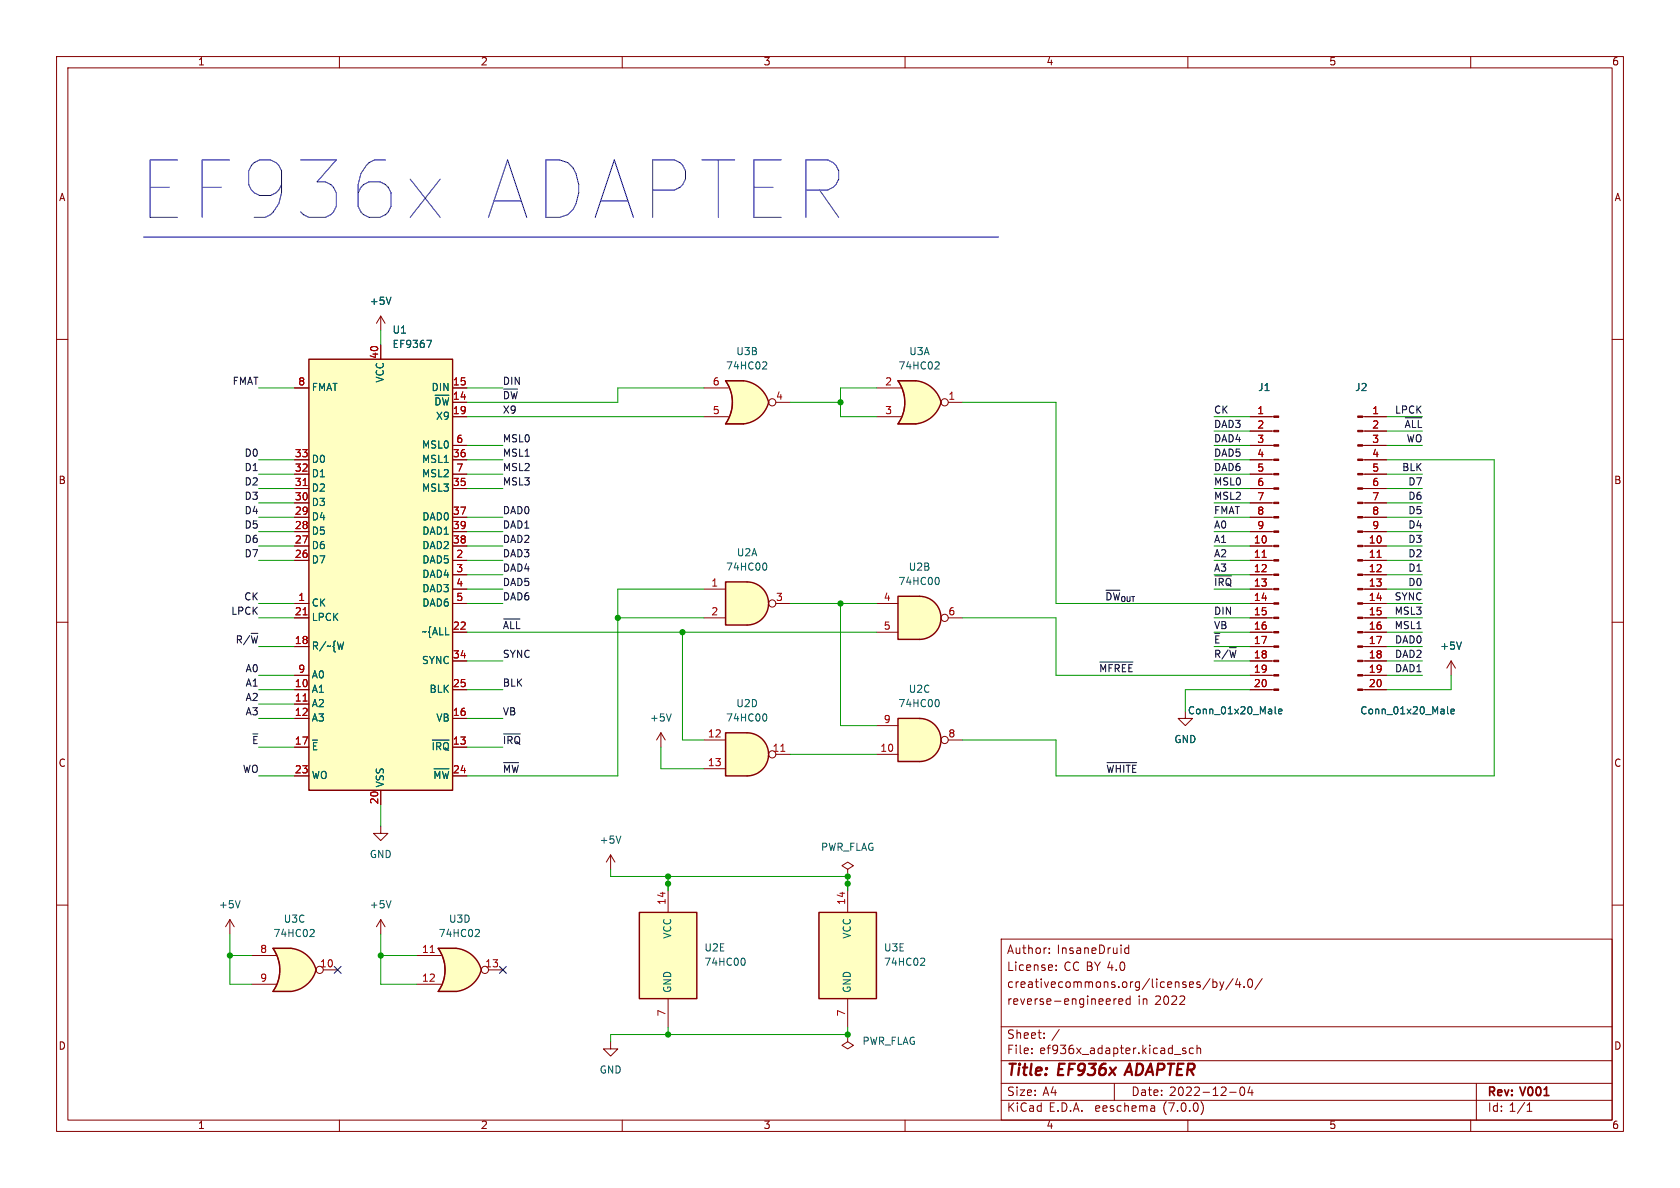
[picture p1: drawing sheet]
<svg xmlns="http://www.w3.org/2000/svg" width="297mm" height="210mm" viewBox="0 0 297 210" stroke-linecap="round" stroke-linejoin="round" font-family="sans-serif">
<g fill="none" stroke="#840000" stroke-width=".18">
<path d="M10 10h277v190h-277zM12 12h273v186h-273zM60 10v2M110 10v2M160 10v2M210 10v2M260 10v2M10 60h2M285 60h2M240.9 78.7h4.2M240.9 76.2h4.2M240.9 73.7h4.2"/>
<path d="M240.9 99.1h4.2M240.9 96.5h4.2M240.9 94h4.2M240.9 91.4h4.2M240.9 88.9h4.2M240.9 86.4h4.2M240.9 83.8h4.2M240.9 81.3h4.2M10 110h2M240.9 119.4h4.2M240.9 116.8h4.2M240.9 114.3h4.2"/>
<path d="M240.9 111.8h4.2M240.9 109.2h4.2M240.9 106.7h4.2M240.9 104.1h4.2M240.9 101.6h4.2M285 110h2M209.5 125.7v1.3h1.3l-1.3 1.3-1.2-1.3h1.2M240.9 121.9h4.2M10 160h2M107.9 151.1l-.7 1.3M107.9 151.1v2.6M107.9 151.1l.8 1.3"/>
<path d="M149.9 153.7l1-.7-1-.6-1.1 .6 1.1 .7v1.2M149.9 154.9h.1M285 160h2M67.3 162.6l-.8 1.2M67.3 162.6v2.5M67.3 162.6l.8 1.2M177 166h108v32h-108zM185.5 168.4v.2M185.5 167.6v.2M186.7 171.4v.2M186.7 170.6v.2M196.9 176.6v1"/>
<path d="M197.4 176.6h-.3l-.2 .2M197.8 177.1l.7-.2-.1-.3h-.4l-.2 .2 .1 .7h.5M199.5 167.1v1.5M199.5 167.6h-.4l-.3 .2v.5l.2 .2h.5M199.8 176.6h-.4l-.3 .2v.5l.1 .2h.6M199.8 176.1v1.5M213.9 173l-1.3 1.9M214.4 173.1v1.5M214.4 173.6h.5l.2 .2v.5l-.1 .2h-.6M215.6 173.6l.4 1M216 174.6l-.1 .3-.3 .2M216.4 173.6l-.4 1"/>
<path d="M218 173l-1.3 1.9M218.8 173l-.4 1.1h1M219.1 173.6v1M219.9 174.4v.2M220.7 173.2l.2-.1a.81 .81 0 0 1 .6 .6 .81 .81 0 0 1-.3 .8l-.1 .1a.81 .81 0 0 1-.4-1.4zM223.1 173l-1.2 1.9M60 198v2M107.9 184.2v1.2h1.3l-1.3 1.3-1.2-1.3h1.2M110 198v2M160 198v2M177 194.5h108M177 191.5h108"/>
<path d="M177 187.5h108M177 181.5h108M182.4 186.1v.2M182.4 185.3v.2M184.6 183.4v.2M184.6 182.6v.2M197 191.5v3M203.9 195.5l.2 .2v.8M204.1 196.4l-.5 .1M204.1 195.8l-.5 .1M207.6 186.4h1.2M209.6 185.3h-.3l-.3 .2 .1 .2 .5 .1v.4h-.6"/>
<path d="M210 198v2M211 185.3h-.5l-.2 .2v.5l.1 .2h.6M211.6 185.4l.2-.1h.4l.1 1M211.6 184.8v1.5M212.4 194.8a1.74 1.74 0 0 1-.1 2.2M217.4 193.1h1.1M219.4 192.2h.1a.81 .81 0 0 1 .6 .6 .81 .81 0 0 1-.3 .8l-.1 .1a.81 .81 0 0 1-.6-.7 .81 .81 0 0 1 .3-.8zM221 192.1l-.4 1.1h.9M221.3 192.7v1M260 198v2M261 191.5v6.5M270 196.5h.8"/>
<path d="M270 195.4l.4-.4v1.5"/>
</g>
<path d="M199.7 188l-.9 2" fill="none" stroke="#840000" stroke-width=".4"/>
<path d="M255.9 124.9v1.1l.2 .2M256.5 125.8l.6-.1v-.3h-.4l-.2 .1 .1 .6h.5M69.1 159.2l-.4 1.3M109.8 147.8l-.5 1.3" fill="none" stroke="#006464" stroke-width=".18"/>
<g fill="#840000" stroke="#840000" stroke-width=".18">
<path d="M240 121.8h.9v.2h-.9z"/>
<path d="M240 119.3h.9v.2h-.9z"/>
<path d="M240 116.7h.9v.3h-.9z"/>
<path d="M240 114.2h.9v.2h-.9z"/>
<path d="M240 111.6h.9v.3h-.9z"/>
<path d="M240 109.1h.9v.2h-.9z"/>
<path d="M240 106.6h.9v.2h-.9z"/>
<path d="M240 104h.9v.3h-.9z"/>
<path d="M240 101.5h.9v.2h-.9z"/>
<path d="M240 98.9h.9v.3h-.9z"/>
<path d="M240 96.4h.9v.2h-.9z"/>
<path d="M240 93.9h.9v.2h-.9z"/>
<path d="M240 91.3h.9v.3h-.9z"/>
<path d="M240 88.8h.9v.2h-.9z"/>
<path d="M240 86.2h.9v.3h-.9z"/>
<path d="M240 83.7h.9v.2h-.9z"/>
<path d="M240 81.2h.9v.2h-.9z"/>
<path d="M240 78.6h.9v.3h-.9z"/>
<path d="M240 76.1h.9v.2h-.9z"/>
<path d="M240 73.5h.9v.3h-.9z"/>
</g>
<path d="M243.4 98.5h.8" fill="none" stroke="#a90000" stroke-width=".18"/>
<path d="M80.1 170.1l5 1.4a5.2 5.2 0 0 1-4.4 3.8z" fill="#ffffc2" stroke="#ffffc2" stroke-width=".18"/>
<path d="M77.5 175.3h3.1M77.5 167.6h3.1" fill="none" stroke="#ffffc2" stroke-width=".18"/>
<path d="M77.5 167.6h3.1v7.7h-3.1a6.7 6.7 0 0 0 0-7.7z" fill="#ffffc2"/>
<g fill="#ffffc2" stroke="#ffffc2" stroke-width=".18">
<path d="M80.7 167.6a5.1 5.1 0 0 1 4.4 3.9l-5 1.3z"/>
<path d="M132.1 102.9a3.8 3.8 0 0 1 3.8 3.8 3.8 3.8 0 0 1-3.8 3.8z"/>
</g>
<path d="M77.5 167.6h3.2a5.1 5.1 0 0 1 4.4 3.9 5.2 5.2 0 0 1-4.5 3.8h-3.1a6.6 6.6 0 0 0 0-7.7z" fill="none" stroke="#840000" stroke-width=".25"/>
<g fill="none" stroke="#840000" stroke-width=".18">
<path d="M73.7 168.9h4.3M73.7 174h4.3M80.6 167.6h-3.1a6.6 6.6 0 0 1 0 7.7h3.1M86.4 171.5h2.5"/>
<circle cx="85.7" cy="171.4" r=".63"/>
</g>
<path d="M76.1 168.4h.7" fill="none" stroke="#a90000" stroke-width=".18"/>
<path d="M84.5 164.3l.3 .2-.1 .3-.7 .8h.8" fill="none" stroke="#006464" stroke-width=".18"/>
<path d="M128.3 102.9h3.8v7.6h-3.8z" fill="#ffffc2"/>
<path d="M54.6 63.5h25.4v76.2h-25.4zM128.3 102.9h3.8a3.8 3.8 0 0 1 3.8 3.8 3.8 3.8 0 0 1-3.8 3.8h-3.8z" fill="none" stroke="#840000" stroke-width=".25"/>
<g fill="none" stroke="#840000" stroke-width=".18">
<path d="M52.1 68.6h2.5M67.3 61v2.5M80 78.7h2.5M80 73.7h2.5M80 71.1h2.5M80 68.6h2.5M221 78.7h4.2M221 76.2h4.2M221 73.7h4.2M52.1 99.1h2.5M52.1 96.5h2.5M52.1 94h2.5"/>
<path d="M52.1 91.4h2.5M52.1 88.9h2.5M52.1 86.4h2.5M52.1 83.8h2.5M52.1 81.3h2.5M80 99.1h2.5M80 96.5h2.5M80 94h2.5M80 91.4h2.5M80 86.4h2.5M80 83.8h2.5M80 81.3h2.5"/>
<path d="M221 99.1h4.2M221 96.5h4.2M221 94h4.2M221 91.4h4.2M221 88.9h4.2M221 86.4h4.2M221 83.8h4.2M221 81.3h4.2M52.1 109.2h2.5M52.1 106.7h2.5M52.1 119.4h2.5M52.1 114.3h2.5"/>
<path d="M80 104.1h2.5M80 106.7h2.5M80 116.8h2.5M80 111.8h2.5M80 101.6h2.5M124.5 104.1h3.8M124.5 109.2h3.8M137.2 106.7h2.5M221 104.1h4.2M221 109.2h4.2M221 106.7h4.2M221 119.4h4.2"/>
<path d="M221 116.8h4.2M221 114.3h4.2M221 111.8h4.2M221 101.6h4.2M256.5 116.8l.8 1.3M256.5 116.8v2.6M256.5 116.8l-.7 1.3M52.1 121.9h2.5M52.1 124.5h2.5M52.1 127h2.5M52.1 132.1h2.5M52.1 137.2h2.5"/>
<path d="M67.3 139.7v2.5M80 121.9h2.5M80 127h2.5M80 132.1h2.5M80 137.2h2.5M221 121.9h4.2M67.3 146.1v1.2h1.3l-1.3 1.3-1.3-1.3h1.3"/>
<circle cx="136.5" cy="106.7" r=".63"/>
</g>
<g fill="none" stroke="#006464" stroke-width=".18">
<path d="M75.4 60.2h.9l-.5 1.2M77.8 70.9l-.2-.5-.5-.1v1.3M78.2 70.3l.3 1.3M79.3 70.3l-.3 1.3M135.3 99.5a.79 .79 0 0 1 0 1.3M258.4 113.5l-.5 1.3M55.2 130.8h.9M56 131.3h-.6v1.2M76.4 130.8h3M76.6 131.3v1.2M76.7 135.9h2.7M76.9 137.6v-1.2l.4 .9 .4-.9v1.2"/>
<path d="M77.9 131.7l-.1-.4h-.6v1.2M78.2 136.4l.3 1.2M78.4 131.7a.42 .42 0 0 1 .4-.4 .42 .42 0 0 1 .5 .4M79.3 136.4l-.3 1.2M225.4 124.9v1.1l.2 .2M226 125.8l.6-.1v-.3h-.4l-.2 .1 .1 .6h.5"/>
</g>
<g fill="#840000" stroke="#840000" stroke-width=".18">
<path d="M225.2 121.8h.9v.2h-.9z"/>
<path d="M225.2 119.3h.9v.2h-.9z"/>
<path d="M225.2 116.7h.9v.3h-.9z"/>
<path d="M225.2 114.2h.9v.2h-.9z"/>
<path d="M225.2 111.6h.9v.3h-.9z"/>
<path d="M225.2 109.1h.9v.2h-.9z"/>
<path d="M225.2 106.6h.9v.2h-.9z"/>
<path d="M225.2 104h.9v.3h-.9z"/>
<path d="M225.2 101.5h.9v.2h-.9z"/>
<path d="M225.2 98.9h.9v.3h-.9z"/>
<path d="M225.2 96.4h.9v.2h-.9z"/>
<path d="M225.2 93.9h.9v.2h-.9z"/>
<path d="M225.2 91.3h.9v.3h-.9z"/>
<path d="M225.2 88.8h.9v.2h-.9z"/>
<path d="M225.2 86.2h.9v.3h-.9z"/>
<path d="M225.2 83.7h.9v.2h-.9z"/>
<path d="M225.2 81.2h.9v.2h-.9z"/>
<path d="M225.2 78.6h.9v.3h-.9z"/>
<path d="M225.2 76.1h.9v.2h-.9z"/>
<path d="M225.2 73.5h.9v.3h-.9z"/>
</g>
<path d="M53.6 85.8h.7M223.1 98.5h.8M53.6 108.7h.7M53.6 123.9h.7" fill="none" stroke="#a90000" stroke-width=".18"/>
<g fill="#ffffc2" stroke="#ffffc2" stroke-width=".18">
<path d="M54.6 63.5h25.4v76.2h-25.4z"/>
<path d="M132.1 129.5a3.8 3.8 0 0 1 3.8 3.9 3.8 3.8 0 0 1-3.8 3.8z"/>
</g>
<path d="M128.3 129.5h3.8v7.7h-3.8z" fill="#ffffc2"/>
<path d="M128.3 129.5h3.8a3.8 3.8 0 0 1 3.8 3.9 3.8 3.8 0 0 1-3.8 3.8h-3.8zM144.8 161.3h10.1v15.2h-10.1z" fill="none" stroke="#840000" stroke-width=".25"/>
<g fill="none" stroke="#840000" stroke-width=".18">
<path d="M116.8 129.5l-.7 1.3M116.8 129.5v2.6M116.8 129.5l.8 1.3M124.5 130.8h3.8M124.5 135.9h3.8M137.2 133.4h2.5M149.9 156.2v5.1M40.6 162.6l-.7 1.2M40.6 162.6v2.5M40.6 162.6l.8 1.2M149.9 176.5v5.1M149.9 182.9v1.3l1 .6-1 .6-1.1-.6 1.1-.6"/>
<path d="M149.9 182.9h.1"/>
<circle cx="136.5" cy="133.3" r=".63"/>
</g>
<path d="M138 132.8h.8" fill="none" stroke="#a90000" stroke-width=".18"/>
<path d="M118.7 126.2l-.5 1.3M135.3 126.2a.79 .79 0 0 1 0 1.3M42.5 159.2l-.5 1.3M163.2 169.4l.3 .2-.1 .3-.7 .7h.8" fill="none" stroke="#006464" stroke-width=".18"/>
<g fill="#ffffc2" stroke="#ffffc2" stroke-width=".18">
<path d="M144.8 161.3h10.1v15.2h-10.1z"/>
<path d="M162.6 127a3.8 3.8 0 0 1 3.8 3.8 3.8 3.8 0 0 1-3.8 3.8z"/>
</g>
<path d="M158.7 127h3.9v7.6h-3.9z" fill="#ffffc2"/>
<path d="M158.7 127h3.9a3.8 3.8 0 0 1 3.8 3.8 3.8 3.8 0 0 1-3.8 3.8h-3.9z" fill="none" stroke="#840000" stroke-width=".25"/>
<g fill="none" stroke="#840000" stroke-width=".18">
<path d="M154.9 133.4h3.8M154.9 128.3h3.8M167.6 130.8h2.6"/>
<circle cx="167" cy="130.8" r=".63"/>
</g>
<path d="M165.7 123.7a.79 .79 0 0 1 0 1.2" fill="none" stroke="#006464" stroke-width=".18"/>
<path d="M50.9 170.1l5 1.4a5.2 5.2 0 0 1-4.4 3.8z" fill="#ffffc2" stroke="#ffffc2" stroke-width=".18"/>
<path d="M48.3 175.3h3.1M48.3 167.6h3.1" fill="none" stroke="#ffffc2" stroke-width=".18"/>
<path d="M48.3 167.6h3.1v7.7h-3.1a6.7 6.7 0 0 0 0-7.7z" fill="#ffffc2"/>
<g fill="#ffffc2" stroke="#ffffc2" stroke-width=".18">
<path d="M51.5 167.6a5.1 5.1 0 0 1 4.4 3.9l-5 1.3z"/>
<path d="M162.6 105.4a3.8 3.8 0 0 1 3.8 3.8 3.8 3.8 0 0 1-3.8 3.8z"/>
</g>
<path d="M48.3 167.6h3.2a5.1 5.1 0 0 1 4.4 3.9 5.2 5.2 0 0 1-4.5 3.8h-3.1a6.6 6.6 0 0 0 0-7.7z" fill="none" stroke="#840000" stroke-width=".25"/>
<g fill="none" stroke="#840000" stroke-width=".18">
<path d="M67.3 55.9l-.8 1.3M67.3 55.9v2.5M67.3 55.9l.8 1.3M44.4 168.9h4.4M44.4 174h4.4M51.4 167.6h-3.1a6.6 6.6 0 0 1 0 7.7h3.1M57.1 171.5h2.6"/>
<circle cx="56.5" cy="171.4" r=".63"/>
</g>
<path d="M69.1 52.5l-.4 1.3M55.3 164.3l.2 .2v.3l-.7 .8h.7" fill="none" stroke="#006464" stroke-width=".18"/>
<path d="M158.7 105.4h3.9v7.6h-3.9z" fill="#ffffc2"/>
<path d="M158.7 105.4h3.9a3.8 3.8 0 0 1 3.8 3.8 3.8 3.8 0 0 1-3.8 3.8h-3.9zM113 161.3h10.2v15.2h-10.2z" fill="none" stroke="#840000" stroke-width=".25"/>
<g fill="none" stroke="#840000" stroke-width=".18">
<path d="M154.9 106.7h3.8M154.9 111.8h3.8M167.6 109.2h2.6M118.1 156.2v5.1M118.1 176.5v5.1"/>
<circle cx="167" cy="109.2" r=".63"/>
</g>
<path d="M165.7 102.1a.79 .79 0 0 1 0 1.2M131.4 169.4a.79 .79 0 0 1 0 1.2" fill="none" stroke="#006464" stroke-width=".18"/>
<g fill="#ffffc2" stroke="#ffffc2" stroke-width=".18">
<path d="M113 161.3h10.2v15.2h-10.2z"/>
<path d="M161.4 69.8l5 1.3a5.2 5.2 0 0 1-4.4 3.8z"/>
</g>
<path d="M158.7 74.9h3.2M158.7 67.3h3.2" fill="none" stroke="#ffffc2" stroke-width=".18"/>
<path d="M158.7 67.3h3.2v7.6h-3.2a6.7 6.7 0 0 0 0-7.6z" fill="#ffffc2"/>
<g fill="#ffffc2" stroke="#ffffc2" stroke-width=".18">
<path d="M162 67.3a5.1 5.1 0 0 1 4.4 3.8l-5 1.3z"/>
<path d="M131.5 67.3a5.2 5.2 0 0 1 4.4 3.8l-5 1.4z"/>
</g>
<path d="M158.7 67.3h3.3a5.1 5.1 0 0 1 4.4 3.8 5.2 5.2 0 0 1-4.5 3.8h-3.2a6.6 6.6 0 0 0 0-7.6z" fill="none" stroke="#840000" stroke-width=".25"/>
<g fill="none" stroke="#840000" stroke-width=".18">
<path d="M154.9 68.6h4.4M154.9 73.7h4.4M161.9 67.3h-3.2a6.6 6.6 0 0 1 0 7.6h3.2M167.6 71.1h2.6"/>
<circle cx="167" cy="71.1" r=".63"/>
</g>
<path d="M165.8 64l.2 .2v.3l-.7 .7h.7" fill="none" stroke="#006464" stroke-width=".18"/>
<path d="M128.3 67.3h3.1M128.3 74.9h3.1" fill="none" stroke="#ffffc2" stroke-width=".18"/>
<path d="M128.3 67.3h3.1v7.6h-3.1a6.6 6.6 0 0 0 0-7.6z" fill="#ffffc2"/>
<path d="M130.9 69.8l5 1.3a5.1 5.1 0 0 1-4.4 3.8z" fill="#ffffc2" stroke="#ffffc2" stroke-width=".18"/>
<path d="M131.4 67.3h-3.1a6.6 6.6 0 0 1 0 7.6h3.1M131.5 67.3a5.2 5.2 0 0 1 4.4 3.8 5.1 5.1 0 0 1-4.4 3.8" fill="none" stroke="#840000" stroke-width=".25"/>
<g fill="none" stroke="#840000" stroke-width=".18">
<path d="M52.1 68.6h2.5M67.3 61v2.5M80 71.1h2.5M80 73.7h2.5M80 68.6h2.5M80 78.7h2.5M124.5 73.7h4.3M124.5 68.6h4.3M131.4 67.3h-3.1a6.7 6.7 0 0 1 0 7.6h3.1M137.2 71.1h2.5M221 73.7h3.8M221 78.7h3.8"/>
<path d="M221 76.2h3.8M241.3 73.7h3.8M241.3 78.7h3.8M241.3 76.2h3.8M52.1 99.1h2.5M52.1 96.5h2.5M52.1 94h2.5M52.1 91.4h2.5M52.1 88.9h2.5M52.1 86.4h2.5M52.1 83.8h2.5M52.1 81.3h2.5"/>
<path d="M80 99.1h2.5M80 96.5h2.5M80 94h2.5M80 91.4h2.5M80 86.4h2.5M80 83.8h2.5M80 81.3h2.5M221 99.1h3.8M221 96.5h3.8M221 94h3.8M221 91.4h3.8M221 88.9h3.8"/>
<path d="M221 86.4h3.8M221 83.8h3.8M221 81.3h3.8M241.3 99.1h3.8M241.3 96.5h3.8M241.3 94h3.8M241.3 91.4h3.8M241.3 88.9h3.8M241.3 86.4h3.8M241.3 83.8h3.8M241.3 81.3h3.8M52.1 106.7h2.5"/>
<path d="M52.1 114.3h2.5M52.1 109.2h2.5M52.1 119.4h2.5M80 106.7h2.5M80 111.8h2.5M80 101.6h2.5M80 116.8h2.5M80 104.1h2.5M221 106.7h3.8M221 114.3h3.8M221 109.2h3.8M221 111.8h3.8"/>
<path d="M221 101.6h3.8M221 116.8h3.8M221 104.1h3.8M221 119.4h3.8M241.3 106.7h3.8M241.3 114.3h3.8M241.3 109.2h3.8M241.3 111.8h3.8M241.3 101.6h3.8M241.3 116.8h3.8M241.3 104.1h3.8M241.3 119.4h3.8"/>
<path d="M52.1 121.9h2.5M52.1 124.5h2.5M52.1 127h2.5M52.1 132.1h2.5M52.1 137.2h2.5M67.3 139.7v2.5M80 121.9h2.5M80 127h2.5M80 132.1h2.5M80 137.2h2.5M221 121.9h3.8M241.3 121.9h3.8"/>
<circle cx="136.5" cy="71.1" r=".63"/>
</g>
<g fill="none" stroke="#006464" stroke-width=".18">
<path d="M69.1 52.5l-.4 1.3M75.4 60.2h.9l-.5 1.2M77.8 70.9l-.2-.5-.5-.1v1.3M78.2 70.3l.3 1.3M79.3 70.3l-.3 1.3M135.3 64l.3 .2-.1 .3-.7 .7h.8M258.4 113.5l-.5 1.3M55.2 130.8h.9M56 131.3h-.6v1.2M76.4 130.8h3M76.6 131.3v1.2M76.7 135.9h2.7"/>
<path d="M76.9 137.6v-1.2l.4 .9 .4-.9v1.2M77.9 131.7l-.1-.4h-.6v1.2M78.2 136.4l.3 1.2M78.4 131.7a.42 .42 0 0 1 .4-.4 .42 .42 0 0 1 .5 .4M79.3 136.4l-.3 1.2M225.4 124.9v1.1l.2 .2M226 125.8l.6-.1v-.3h-.4l-.2 .1 .1 .6h.5M255.9 124.9v1.1l.2 .2M256.5 125.8l.6-.1v-.3h-.4l-.2 .1 .1 .6h.5"/>
</g>
<path d="M248.4 73.9h2.9M44.4 112h1.2M89 109.4h2.9M194.4 117h5.9M195.5 104.3h2.5M214.8 101.8h2.9M44.7 129.7h.9M89 129.7h3M89 134.8h2.7M195.7 134.8h5.3" fill="none" stroke="#0f0f0f" stroke-width=".18"/>
<path d="M72.5 31.7l5.3 6.7M77.8 31.7l-5.3 6.7M25.4 41.9h151.1" fill="none" stroke="#0000c2" stroke-width=".18"/>
<g fill="none" stroke="#009600" stroke-width=".18">
<path d="M67.3 58.4v2.6M45.7 68.6h6.4M82.5 73.7h42M82.5 78.7h6.4M82.5 68.6h6.4M124.5 68.6h-15.3v2.5h-26.7M139.7 71.1h8.9M154.9 68.6h-6.3v5.1h6.3M170.2 71.1h16.5v35.6h34.3M214.6 73.7h6.4M214.6 76.2h6.4M214.6 78.7h6.4"/>
<path d="M245.1 73.7h6.4M245.1 76.2h6.4M245.1 78.7h6.4M45.7 99.1h6.4M45.7 94h6.4M45.7 91.4h6.4M45.7 96.5h6.4M45.7 86.4h6.4M45.7 88.9h6.4M45.7 83.8h6.4M45.7 81.3h6.4M82.5 99.1h6.4"/>
<path d="M82.5 94h6.4M82.5 91.4h6.4M82.5 96.5h6.4M82.5 86.4h6.4M82.5 83.8h6.4M82.5 81.3h6.4M214.6 99.1h6.4M214.6 94h6.4M214.6 91.4h6.4M214.6 96.5h6.4M214.6 86.4h6.4M214.6 88.9h6.4"/>
<path d="M214.6 83.8h6.4M214.6 81.3h6.4M245.1 99.1h6.4M245.1 94h6.4M245.1 91.4h6.4M245.1 96.5h6.4M245.1 86.4h6.4M245.1 88.9h6.4M245.1 83.8h6.4M245.1 81.3h19.1v55.9h-77.5v-6.4h-16.5M45.7 106.7h6.4M45.7 109.2h6.4"/>
<path d="M45.7 119.4h6.4M45.7 114.3h6.4M82.5 101.6h6.4M82.5 106.7h6.4M82.5 116.8h6.4M82.5 104.1h6.4M82.5 111.8h72.4M109.2 109.2h15.3M120.6 111.8v19h3.9M124.5 104.1h-15.3v33.1h-26.7M139.7 106.7h15.2M148.6 106.7v21.6h6.3"/>
<path d="M170.2 109.2h16.5v10.2h34.3M214.6 101.6h6.4M214.6 116.8h6.4M214.6 104.1h6.4M214.6 111.8h6.4M214.6 109.2h6.4M214.6 114.3h6.4M245.1 101.6h6.4M245.1 106.7h6.4M245.1 116.8h6.4M245.1 104.1h6.4M245.1 111.8h6.4"/>
<path d="M245.1 109.2h6.4M245.1 119.4h6.4M245.1 114.3h6.4M256.5 119.4v2.5h-11.4M45.7 127h6.4M45.7 121.9h6.4M45.7 132.1h6.4M45.7 137.2h6.4M45.7 124.5h6.4M82.5 127h6.4M82.5 121.9h6.4M82.5 132.1h6.4"/>
<path d="M116.8 132.1v3.8h7.7M139.7 133.4h15.2M221 121.9h-11.5v3.8M67.3 142.2v3.9M107.9 153.7v1.2h42v2.6M118.1 154.9v2.6M40.6 168.9h3.8M40.6 165.1v8.9h3.8M67.3 165.1v8.9h6.4M67.3 168.9h6.4M118.1 181.6v1.3M149.9 181.6v1.3h-42v1.3"/>
</g>
<path d="M59.1 170.8l1.2 1.3M60.3 170.8l-1.2 1.3M88.3 170.8l1.2 1.3M89.5 170.8l-1.2 1.3" fill="none" stroke="#000084" stroke-width=".18"/>
<path d="M53.6 85.8h.7M223.1 98.5h.8M243.4 98.5h.8M53.6 108.7h.7M53.6 123.9h.7" fill="none" stroke="#a90000" stroke-width=".18"/>
<g fill="#009600" stroke="#009600" stroke-width=".18">
<circle cx="148.6" cy="71.1" r=".46"/>
<circle cx="149.9" cy="182.9" r=".46"/>
<circle cx="118.1" cy="156.2" r=".46"/>
<circle cx="118.1" cy="154.9" r=".46"/>
<circle cx="148.6" cy="106.7" r=".46"/>
<circle cx="120.6" cy="111.8" r=".46"/>
<circle cx="149.9" cy="156.2" r=".46"/>
<circle cx="149.9" cy="154.9" r=".46"/>
<circle cx="67.3" cy="168.9" r=".46"/>
<circle cx="109.2" cy="109.2" r=".46"/>
<circle cx="40.6" cy="168.9" r=".46"/>
<circle cx="118.1" cy="182.9" r=".46"/>
</g>
<g font-size="14.2" fill="#0000c2">
<text x="24.1" y="40.6">EF936x</text>
<text x="83.7" y="40.6">ADAPTER</text>
</g>
<g font-size="2.8" fill="#840000">
<text x="178" y="190.8">Title:</text>
<text x="187.1" y="190.8">EF936x</text>
<text x="199.8" y="190.8">ADAPTER</text>
</g>
<g font-size="2.1" fill="#840000">
<text x="178" y="171.9">License:</text>
<text x="178" y="168.9">Author:</text>
<text x="186.8" y="168.9">InsaneDruid</text>
<text x="188.1" y="171.9">CC BY 4.0</text>
<text x="178" y="177.9">reverse-engineered</text>
<text x="178" y="174.9">creativecommons.org/licenses/by/4.0/</text>
<text x="201.1" y="177.9">in 2022</text>
<text x="178" y="183.9">Sheet:</text>
<text x="185.9" y="183.9">/</text>
<text x="178" y="186.6">File:</text>
<text x="183.8" y="186.6">ef936x_adapter.kicad_sch</text>
<text x="178" y="196.8">KiCad</text>
<text x="178" y="194">Size:</text>
<text x="184.3" y="194">A4</text>
<text x="185.4" y="196.8">E.D.A.</text>
<text x="193.7" y="196.8">eeschema</text>
<text x="200" y="194">Date:</text>
<text x="205.7" y="196.8">(7.0.0)</text>
<text x="206.7" y="194">2022-12-04</text>
<text x="263" y="194.2">Rev:</text>
<text x="263" y="196.8">Id: 1/1</text>
<text x="269" y="194.2">V001</text>
</g>
<g font-size="1.8" fill="#840000">
<text x="35" y="11.8">1</text>
<text x="85" y="11.8">2</text>
<text x="135" y="11.8">3</text>
<text x="185" y="11.8">4</text>
<text x="235" y="11.8">5</text>
<text x="285" y="11.8">6</text>
<text x="10.4" y="35.8">A</text>
<text x="285.4" y="35.8">A</text>
<text x="10.3" y="85.8">B</text>
<text x="285.3" y="85.8">B</text>
<text x="10.3" y="135.8">C</text>
<text x="285.3" y="135.8">C</text>
<text x="10.3" y="185.8">D</text>
<text x="285.3" y="185.8">D</text>
<text x="35" y="199.8">1</text>
<text x="85" y="199.8">2</text>
<text x="135" y="199.8">3</text>
<text x="185" y="199.8">4</text>
<text x="235" y="199.8">5</text>
<text x="285" y="199.8">6</text>
</g>
<g font-size="1.8" fill="#006464">
<text x="65.3" y="54.2">+5V</text>
<text x="69.3" y="59.2">U1</text>
<text x="69.3" y="61.8">EF9367</text>
<text x="128.3" y="65.6">74HC02</text>
<text x="130.1" y="63.1">U3B</text>
<text x="158.8" y="65.6">74HC02</text>
<text x="160.7" y="63.1">U3A</text>
<text x="55.1" y="69.4">FMAT</text>
<text x="68.1" y="67.8" transform="rotate(-90 68.1 67.8)">VCC</text>
<text x="76.2" y="69.4">DIN</text>
<text x="222.4" y="69.4">J1</text>
<text x="239.5" y="69.4">J2</text>
<text x="76.7" y="72.6">~{DW}</text>
<text x="77" y="74.5">X9</text>
<text x="55.1" y="82.1">D0</text>
<text x="74.5" y="82.1">MSL1</text>
<text x="74.5" y="79.6">MSL0</text>
<text x="55.1" y="89.7">D3</text>
<text x="55.1" y="87.2">D2</text>
<text x="55.1" y="84.6">D1</text>
<text x="74.5" y="87.2">MSL3</text>
<text x="74.5" y="84.6">MSL2</text>
<text x="55.1" y="94.8">D5</text>
<text x="55.1" y="92.3">D4</text>
<text x="74.5" y="92.3">DAD0</text>
<text x="74.5" y="94.8">DAD1</text>
<text x="55.1" y="99.9">D7</text>
<text x="55.1" y="97.3">D6</text>
<text x="74.5" y="99.9">DAD5</text>
<text x="74.5" y="97.3">DAD2</text>
<text x="128.3" y="101.2">74HC00</text>
<text x="130.2" y="98.6">U2A</text>
<text x="160.6" y="101.2">U2B</text>
<text x="55.1" y="107.5">CK</text>
<text x="74.5" y="102.4">DAD4</text>
<text x="74.5" y="105">DAD3</text>
<text x="74.5" y="107.5">DAD6</text>
<text x="158.8" y="103.7">74HC00</text>
<text x="55.1" y="110">LPCK</text>
<text x="74.5" y="112.6">~{ALL</text>
<text x="55.1" y="115.1">R/~{W</text>
<text x="74.5" y="117.7">SYNC</text>
<text x="254.5" y="115.1">+5V</text>
<text x="55.1" y="122.7">A1</text>
<text x="55.1" y="125.3">A2</text>
<text x="55.1" y="120.2">A0</text>
<text x="75.8" y="122.7">BLK</text>
<text x="130.1" y="125.3">U2D</text>
<text x="158.8" y="125.3">74HC00</text>
<text x="160.6" y="122.7">U2C</text>
<text x="55.1" y="127.8">A3</text>
<text x="77" y="127.8">VB</text>
<text x="114.8" y="127.8">+5V</text>
<text x="128.3" y="127.8">74HC00</text>
<text x="207.6" y="131.6">GND</text>
<text x="209.9" y="126.6">Conn_01x20_Male</text>
<text x="240.4" y="126.6">Conn_01x20_Male</text>
<text x="55.1" y="133.5">~{E}</text>
<text x="55.1" y="138">WO</text>
<text x="76.2" y="133.5">~{IRQ}</text>
<text x="68.1" y="139.2" transform="rotate(-90 68.1 139.2)">VSS</text>
<text x="76.5" y="138.6">~{MW}</text>
<text x="106" y="149.4">+5V</text>
<text x="65.3" y="152">GND</text>
<text x="145.1" y="150.7">PWR_FLAG</text>
<text x="38.6" y="160.8">+5V</text>
<text x="65.3" y="160.8">+5V</text>
<text x="48.3" y="165.9">74HC02</text>
<text x="50.1" y="163.4">U3C</text>
<text x="77.5" y="165.9">74HC02</text>
<text x="79.3" y="163.4">U3D</text>
<text x="118.9" y="166.1" transform="rotate(-90 118.9 166.1)">VCC</text>
<text x="150.7" y="166.1" transform="rotate(-90 150.7 166.1)">VCC</text>
<text x="124.5" y="168.5">U2E</text>
<text x="124.5" y="171">74HC00</text>
<text x="156.2" y="168.5">U3E</text>
<text x="156.2" y="171">74HC02</text>
<text x="118.9" y="175.5" transform="rotate(-90 118.9 175.5)">GND</text>
<text x="150.7" y="175.5" transform="rotate(-90 150.7 175.5)">GND</text>
<text x="152.4" y="185">PWR_FLAG</text>
<text x="106" y="190.1">GND</text>
</g>
<g font-size="1.8" fill="#a90000">
<text x="67.1" y="63.5" transform="rotate(-90 67.1 63.5)">40</text>
<text x="52.7" y="68.3">8</text>
<text x="80" y="70.9">14</text>
<text x="80" y="68.3">15</text>
<text x="126" y="68.3">6</text>
<text x="137.1" y="70.9">4</text>
<text x="156.4" y="68.3">2</text>
<text x="167.6" y="70.9">1</text>
<text x="80" y="73.4">19</text>
<text x="126" y="73.4">5</text>
<text x="156.4" y="73.4">3</text>
<text x="222.2" y="73.4">1</text>
<text x="222.2" y="75.9">2</text>
<text x="242.5" y="73.4">1</text>
<text x="242.5" y="75.9">2</text>
<text x="52.1" y="83.6">32</text>
<text x="52.1" y="81">33</text>
<text x="80" y="81">36</text>
<text x="80.6" y="78.5">6</text>
<text x="80.6" y="83.6">7</text>
<text x="222.2" y="78.5">3</text>
<text x="222.2" y="81">4</text>
<text x="222.2" y="83.6">5</text>
<text x="242.5" y="78.5">3</text>
<text x="242.5" y="81">4</text>
<text x="242.5" y="83.6">5</text>
<text x="52.1" y="88.6">30</text>
<text x="52.1" y="86.1">31</text>
<text x="80" y="86.1">35</text>
<text x="222.2" y="86.1">6</text>
<text x="222.2" y="88.6">7</text>
<text x="242.5" y="86.1">6</text>
<text x="242.5" y="88.6">7</text>
<text x="52.1" y="93.7">28</text>
<text x="52.1" y="91.2">29</text>
<text x="80" y="91.2">37</text>
<text x="80" y="93.7">39</text>
<text x="222.2" y="91.2">8</text>
<text x="222.2" y="93.7">9</text>
<text x="242.5" y="91.2">8</text>
<text x="242.5" y="93.7">9</text>
<text x="52.1" y="98.8">26</text>
<text x="52.1" y="96.3">27</text>
<text x="80" y="96.3">38</text>
<text x="80.6" y="98.8">2</text>
<text x="80.6" y="101.3">3</text>
<text x="221.6" y="96.3">10</text>
<text x="221.6" y="98.8">11</text>
<text x="221.6" y="101.3">12</text>
<text x="241.9" y="96.3">10</text>
<text x="241.9" y="98.8">11</text>
<text x="241.9" y="101.3">12</text>
<text x="52.7" y="106.4">1</text>
<text x="80.6" y="103.9">4</text>
<text x="80.6" y="106.4">5</text>
<text x="125.7" y="103.9">1</text>
<text x="137.1" y="106.4">3</text>
<text x="156.2" y="106.4">4</text>
<text x="221.6" y="103.9">13</text>
<text x="221.6" y="106.4">14</text>
<text x="241.9" y="103.9">13</text>
<text x="241.9" y="106.4">14</text>
<text x="52.1" y="109">21</text>
<text x="80" y="111.5">22</text>
<text x="125.7" y="109">2</text>
<text x="156.2" y="111.5">5</text>
<text x="167.6" y="109">6</text>
<text x="221.6" y="109">15</text>
<text x="221.6" y="111.5">16</text>
<text x="241.9" y="109">15</text>
<text x="241.9" y="111.5">16</text>
<text x="52.1" y="114">18</text>
<text x="52.7" y="119.1">9</text>
<text x="80" y="116.6">34</text>
<text x="221.6" y="114">17</text>
<text x="221.6" y="116.6">18</text>
<text x="221.6" y="119.1">19</text>
<text x="241.9" y="114">17</text>
<text x="241.9" y="116.6">18</text>
<text x="241.9" y="119.1">19</text>
<text x="52.1" y="121.7">10</text>
<text x="52.1" y="124.2">11</text>
<text x="80" y="121.7">25</text>
<text x="221.6" y="121.7">20</text>
<text x="241.9" y="121.7">20</text>
<text x="52.1" y="126.7">12</text>
<text x="52.1" y="131.8">17</text>
<text x="80" y="131.8">13</text>
<text x="80" y="126.7">16</text>
<text x="125.1" y="130.6">12</text>
<text x="156.2" y="128">9</text>
<text x="167.6" y="130.6">8</text>
<text x="52.1" y="136.9">23</text>
<text x="80" y="136.9">24</text>
<text x="125.1" y="135.6">13</text>
<text x="136.5" y="133.1">11</text>
<text x="155.6" y="133.1">10</text>
<text x="67.1" y="142.2" transform="rotate(-90 67.1 142.2)">20</text>
<text x="117.9" y="160" transform="rotate(-90 117.9 160)">14</text>
<text x="149.6" y="160" transform="rotate(-90 149.6 160)">14</text>
<text x="45.9" y="168.7">8</text>
<text x="45.9" y="173.7">9</text>
<text x="56.5" y="171.2">10</text>
<text x="74.5" y="168.7">11</text>
<text x="74.5" y="173.7">12</text>
<text x="85.7" y="171.2">13</text>
<text x="117.9" y="179.7" transform="rotate(-90 117.9 179.7)">7</text>
<text x="149.6" y="179.7" transform="rotate(-90 149.6 179.7)">7</text>
</g>
<g font-size="1.8" fill="#0f0f0f">
<text x="41" y="68.2">FMAT</text>
<text x="88.9" y="70.8">~{DW}</text>
<text x="88.9" y="68.2">DIN</text>
<text x="88.9" y="73.3">X9</text>
<text x="214.6" y="73.3">CK</text>
<text x="214.6" y="75.9">DAD3</text>
<text x="246.5" y="73.3">LPCK</text>
<text x="248.2" y="75.9">~{ALL}</text>
<text x="43.1" y="80.9">D0</text>
<text x="43.1" y="83.5">D1</text>
<text x="88.9" y="78.4">MSL0</text>
<text x="88.9" y="80.9">MSL1</text>
<text x="88.9" y="83.5">MSL2</text>
<text x="214.6" y="80.9">DAD5</text>
<text x="214.6" y="83.5">DAD6</text>
<text x="214.6" y="78.4">DAD4</text>
<text x="247.8" y="83.5">BLK</text>
<text x="248.6" y="78.4">WO</text>
<text x="43.1" y="86">D2</text>
<text x="43.1" y="88.6">D3</text>
<text x="88.9" y="86">MSL3</text>
<text x="214.6" y="88.6">MSL2</text>
<text x="214.6" y="86">MSL0</text>
<text x="248.9" y="88.6">D6</text>
<text x="248.9" y="86">D7</text>
<text x="43.1" y="93.6">D5</text>
<text x="43.1" y="91.1">D4</text>
<text x="88.9" y="91.1">DAD0</text>
<text x="88.9" y="93.6">DAD1</text>
<text x="214.6" y="91.1">FMAT</text>
<text x="214.6" y="93.6">A0</text>
<text x="248.9" y="93.6">D4</text>
<text x="248.9" y="91.1">D5</text>
<text x="43.1" y="98.7">D7</text>
<text x="43.1" y="96.2">D6</text>
<text x="88.9" y="98.7">DAD3</text>
<text x="88.9" y="96.2">DAD2</text>
<text x="88.9" y="101.3">DAD4</text>
<text x="214.6" y="96.2">A1</text>
<text x="214.6" y="98.7">A2</text>
<text x="214.6" y="101.3">A3</text>
<text x="248.9" y="96.2">D3</text>
<text x="248.9" y="98.7">D2</text>
<text x="248.9" y="101.3">D1</text>
<text x="43.1" y="106.3">CK</text>
<text x="88.9" y="106.3">DAD6</text>
<text x="88.9" y="103.8">DAD5</text>
<text x="195.2" y="106.3">~{DW_{OUT}}</text>
<text x="214.6" y="103.8">~{IRQ}</text>
<text x="246.4" y="106.3">SYNC</text>
<text x="248.9" y="103.8">D0</text>
<text x="40.8" y="108.9">LPCK</text>
<text x="41.5" y="114">R/~{W}</text>
<text x="88.9" y="111.4">~{ALL}</text>
<text x="214.6" y="108.9">DIN</text>
<text x="214.6" y="114">~{E}</text>
<text x="214.6" y="111.4">VB</text>
<text x="246.4" y="111.4">MSL1</text>
<text x="246.4" y="108.9">MSL3</text>
<text x="246.5" y="114">DAD0</text>
<text x="43.3" y="119">A0</text>
<text x="88.9" y="116.5">SYNC</text>
<text x="194.3" y="119">~{MFREE}</text>
<text x="214.6" y="116.5">R/~{W}</text>
<text x="246.5" y="119">DAD1</text>
<text x="246.5" y="116.5">DAD2</text>
<text x="43.3" y="124.1">A2</text>
<text x="43.3" y="121.6">A1</text>
<text x="88.9" y="121.6">BLK</text>
<text x="43.3" y="126.7">A3</text>
<text x="44.4" y="131.7">~{E}</text>
<text x="88.9" y="126.7">VB</text>
<text x="88.9" y="131.7">~{IRQ}</text>
<text x="42.8" y="136.8">WO</text>
<text x="88.9" y="136.8">~{MW}</text>
<text x="195.6" y="136.8">~{WHITE}</text>
</g>
</svg>
